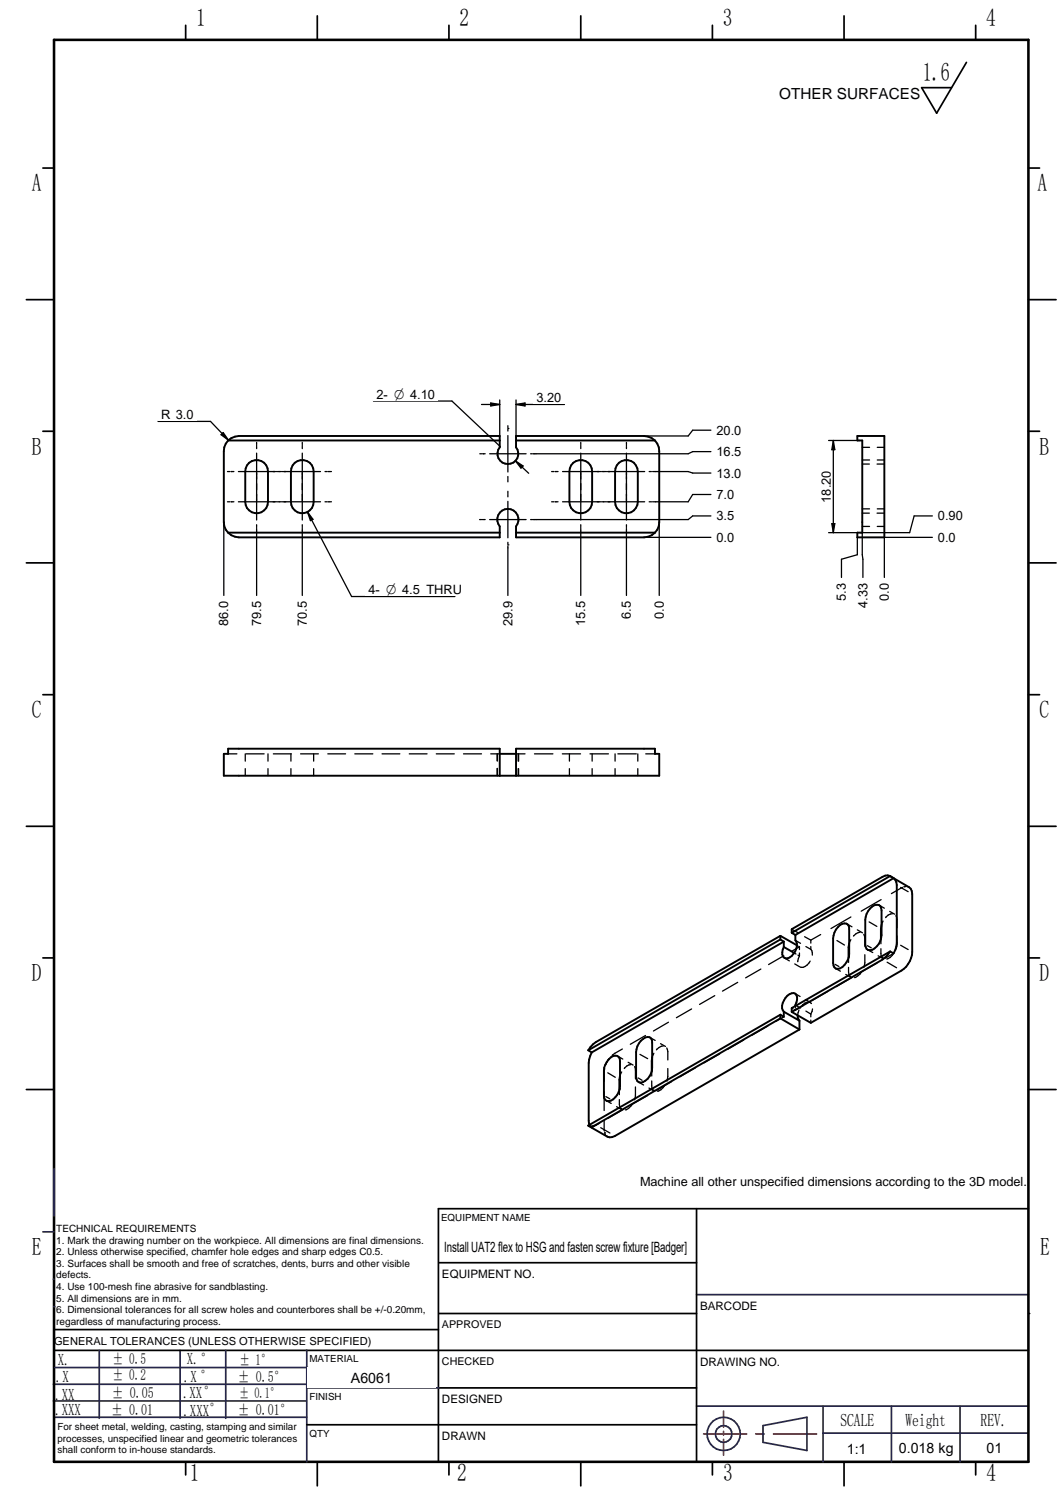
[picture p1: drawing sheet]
<svg xmlns="http://www.w3.org/2000/svg" width="210mm" height="297mm" viewBox="0 0 210 297" stroke-linecap="round" stroke-linejoin="round" font-family="sans-serif">
<g fill="none" stroke="#26264c" stroke-width=".34">
<path d="M8.5 243.3h2.2M10.5 252.6h.2M137.5 255.7h65.6M10.5 276.7h50M10.5 273.4h50M10.8 279.9h49.8M10.8 270.1h50M35.6 266.7v13.4M60.6 266.7v22M60.7 274.1h26M137.5 277.7h65.6M162.5 277.7v11"/>
<path d="M176 277.7v11M189.6 277.7v11M150.7 281.6l8.6-1.7v6.6l-8.6-1.6zM162.5 283h40.5"/>
</g>
<g fill="none" stroke="#000" stroke-width=".34">
<path d="M36.7 5v2.9M88.6 5v2.9M140.7 5v2.9M192.7 5v2.9M8.5 33.2h2.2M203.1 33.2h2.2M5.2 59.2h5.5M203.1 59.2h5.4M8.5 85.2h2.2M203.1 85.2h2.2M5.2 111.2h5.5M203.1 111.2h5.4"/>
<path d="M8.5 137.2h2.2M203.1 137.2h2.2M5.2 163.2h5.5M203.1 163.2h5.4M8.5 189.2h2.2M203.1 189.2h2.2M5.2 215.2h5.5M203.1 215.2h5.4M86.6 238.7v50M10.7 266.7h192.4M10.7 262.6h75.9M86.7 274.1h50.8"/>
<path d="M36.7 288.7v2.6M62.7 288.7v4.8M88.6 288.7v2.6M114.7 288.7v4.8M140.7 288.7v2.6M166.7 288.7v4.8M192.7 288.7v2.6"/>
</g>
<path d="M10.7 7.9h192.4v280.8h-192.4z" fill="none" stroke="#000" stroke-width=".51"/>
<path d="M142.9 278.7v3.2M138.9 283.2h8.5M142.9 282.7v.7M142.9 284.3v3.1M149.2 283.2h1.7M152.7 283.2h8.5" fill="none" stroke="#f00" stroke-width=".34"/>
<circle cx="10.6" cy="258.1" r=".17" fill="#26264c"/>
<g fill="none" stroke="#26264c" stroke-width=".34">
<path d="M10.7 230.8v9.4M19.6 266.7v13.4M44.6 266.7v13.4M60.5 266.7h.1"/>
<circle cx="142.9" cy="283.2" r="3.3"/>
<circle cx="142.9" cy="283.2" r="1.63"/>
</g>
<path d="M190.8 12.3l-5.8 10.1-3-5.1h5.9M86.6 238.7h116.5M86.7 259.4h50.8M86.7 249.4h50.8M86.6 281.4h50.9" fill="none" stroke="#000" stroke-width=".34"/>
<circle cx="203.1" cy="259.4" r=".17" fill="#000"/>
<g fill="#fff">
<path d="M137.9 271.4h64.4v6.1h-64.4z"/>
<path d="M189.9 283.9h13v4h-13z"/>
<path d="M86.9 254.9h50.2v4h-50.2z"/>
<path d="M60.7 270h25.3v4h-25.3z"/>
<path d="M87 244.3h50v4h-50z"/>
<path d="M60.8 277.1h25.2v4h-25.2z"/>
<path d="M176.4 284.1h13v4h-13z"/>
<path d="M162.7 284.1h13v4h-13z"/>
<path d="M137.9 260.4h64.5v6h-64.5z"/>
</g>
<path d="M62.7 3.1v4.8M114.7 3.1v4.8M166.7 3.1v4.8M137.5 238.7v50M60.6 281.4h26" fill="none" stroke="#000" stroke-width=".34"/>
<path d="M101.6 283.2h25.3v4h-25.3z" fill="#fff"/>
<g fill="none" stroke="#000" stroke-width=".38">
<path d="M45 87l-.7 1.3-.1 .8v14l.1 .8 .3 .7 .4 .6M45 87h53.7M49.2 91.4a2.26 2.26 0 0 1 2.4-.3 2.26 2.26 0 0 1 1.3 2v6a2.24 2.24 0 0 1-2.2 2.3 2.24 2.24 0 0 1-2.3-2.3v-6l.4-1.2zM58.2 91.4a2.26 2.26 0 0 1 2.4-.3 2.26 2.26 0 0 1 1.3 2v6a2.24 2.24 0 0 1-2.2 2.3 2.24 2.24 0 0 1-2.3-2.3v-6l.4-1.2zM101.9 87h27.4M113.2 91.4a2.26 2.26 0 0 1 2.4-.3 2.26 2.26 0 0 1 1.3 2v6a2.24 2.24 0 0 1-2.2 2.3 2.24 2.24 0 0 1-2.3-2.3v-6l.4-1.2zM122.2 91.4a2.26 2.26 0 0 1 2.4-.3 2.26 2.26 0 0 1 1.3 2v6a2.24 2.24 0 0 1-2.2 2.3 2.24 2.24 0 0 1-2.2-2.3v-6l.3-1.2zM129.3 87l.8 1.3 .1 .8v14l-.1 .8-.3 .7-.5 .6M129.3 87l-.6-.5-1.5-.4h-25.3v2.2a2.04 2.04 0 0 1-.2 2.8 2.04 2.04 0 0 1-2.8 0 2.04 2.04 0 0 1-.2-2.8v-2.2h-51.5l-1.5 .4-.7 .5M169.3 86.1h5.3v20h-5.3v-.9h1v-18.2h-1zM45 105.2h53.7M101.9 105.2h27.4"/>
<path d="M129.3 105.2l-.6 .5-1.5 .4h-25.3v-2.1a2.11 2.11 0 0 0-.2-2.9 2.11 2.11 0 0 0-2.9 0 2.11 2.11 0 0 0-.1 2.9v2.1h-51.5l-1.5-.4-.7-.5M98.7 148.9h3.2M98.7 153.2v-5.3h-53.7v1h-.8v4.3h57.7M101.9 147.9h27.4v1h.9v4.3h-28.3zM171.8 179.5a1.46 1.46 0 0 1 2-.6l.3 .9v4.9a3.1 3.1 0 0 1-2.3 3 .91 .91 0 0 1-.9-1.1v-4.9a3.5 3.5 0 0 1 .9-2.2zM175.7 173l3.8 2.2 .3 .3 .2 .5 .1 12a4.6 4.6 0 0 1-2.1 3.7l-17.9 10.3-3.8-2.1M175.8 173l-19.5 11.2M175.8 173l-1-.1-.6 .3-17.9 10.3v.7M175.8 173l.6 .4M176.4 173.4l.4 .4 .3 1v11.4l-.3 1.4-.4 .7-.6-.4M176.4 173.4l-19.3 11.3M154.1 184.8v.7"/>
<path d="M154.1 185.5l-37.9 21.9M154.1 184.8l3.3 1.9M154.1 184.8l-36.5 21-1 1-.4 .6M154.1 185.5l.7 .5M154.8 199.8l3.1 1.8M154.8 186l-38 21.9M154.8 187l2 1.2M154.8 186v1M154.8 199.8v1l-.7-.4M156.3 184.2l.8 .5M157.1 184.7v1a2.53 2.53 0 0 1-1.9 3.6 1.43 1.43 0 0 1-.4-2.3M157.1 198.7v-.2a2.02 2.02 0 0 0 0-2.2 1.87 1.87 0 0 0-2.3 1.3 1.92 1.92 0 0 0 0 2.2"/>
<path d="M165.4 183.1a1.43 1.43 0 0 1 2-.5l.3 .9v4.9a3.2 3.2 0 0 1-2.3 2.9 .97 .97 0 0 1-.9-1.1v-4.9a3.5 3.5 0 0 1 .9-2.2zM167.7 186.3l-.1 2.8M174.1 182.6l-.2 2.9M175.8 187.9l-19.5 11.2v.8M175.8 187.9l-1 1.2-.6 .4-17.9 10.4M116.2 207.4l.6 .5M116.8 207.9l-.5 1.4-.1 .6v11.5l.2 .8M120.2 209.3a1.37 1.37 0 0 1 2-.5l.2 .3v.5v4.9a3.1 3.1 0 0 1-2.2 3 .91 .91 0 0 1-.9-1.1v-4.9a3.5 3.5 0 0 1 .9-2.2zM122.4 212.5l-.1 2.8M126.5 205.6a1.41 1.41 0 0 1 2.1-.5l.2 .9v4.8a3.1 3.1 0 0 1-2.3 3 .97 .97 0 0 1-.9-1.1v-4.9a3.5 3.5 0 0 1 .9-2.2zM128.8 208.8l-.1 2.8M154.1 200.4l-37.9 21.9 .4 .2 .5-.1 .5-.2 36.5-21.1"/>
<path d="M154.1 201.1l3.8 2.2M154.1 200.4v.7M157.5 200.5v.5l.4 .6M157.9 203.3l-36.5 21.1-.5 .2-1-.1-3.7-2.2M157.9 201.6v1.7"/>
</g>
<g fill="none" stroke="#000" stroke-width=".25">
<path d="M44.9 99.1h.5M44.9 93.1h.5M45.6 99.1h.1M45.6 93.1h.1M45.8 99.1h.4M45.8 93.1h.4M50.7 87.4v.4M50.7 88v.1M50.7 88.2v.4M50.7 89.5v13.2M54.4 99.1h-7.3M54.4 93.1h-7.3"/>
<path d="M54.5 99.1h.1M54.5 93.1h.1M54.8 99.1h.8M54.8 93.1h.8M55.8 99.1h.1M55.8 93.1h.1M59.7 87.4v.4M59.7 88v.1M59.7 88.2v.4M59.7 89.5v13.2M63.3 99.1h-7.3M63.3 93.1h-7.3"/>
<path d="M64.2 99.1h.4M64.2 93.1h.4M64.8 93.1h.1M64.8 99.1h.1M65 99.1h.4M65 93.1h.4M94.7 89.6h.4M95.3 89.6h.1M95.5 89.6h.3M96.7 89.6h7.2M100.3 97v.4M100.3 97.5v.1"/>
<path d="M100.3 97.7v.4M100.3 99v7.2M100.3 84.6h.1M100.3 84.1v.4M100.3 84.8v.3M100.3 86v7.2M100.3 94.1v.3M100.3 94.6v.1M100.3 94.8v.4M104.8 89.6h.3M105.3 89.6h.1M105.5 89.6h.3"/>
<path d="M108.9 93.1h.5M108.9 99.1h.5M109.6 93.1h.1M109.6 99.1h.1M109.8 93.1h.4M109.8 99.1h.4M111.1 99.1h7.3M114.7 87.4v.4M114.7 88v.1M114.7 88.2v.4M114.7 89.5v13.2M118.4 93.1h-7.3"/>
<path d="M118.5 99.1h.1M118.5 93.1h.1M118.8 93.1h.8M119.6 99.1h-.8M119.8 93.1h.1M119.8 99.1h.1M120 99.1h7.3M123.7 87.4v.4M123.7 88v.1M123.7 88.2v.4M123.7 89.5v13.2M127.3 93.1h-7.3"/>
<path d="M128.2 99.1h.4M128.2 93.1h.4M128.7 99.1h.1M128.7 93.1h.1M129 99.1h.5M129 93.1h.5M170.3 88.3h1.4M170.3 90.8h1.4M170.3 91.7h1.4M173.2 91.7h1.4M173.2 88.3h1.4M173.2 90.8h1.4"/>
<path d="M50.7 103.6v.4M50.7 104.2v.1M50.7 104.4v.5M59.7 103.6v.4M59.7 104.2v.1M59.7 104.4v.5M94.7 102.6h.4M95.2 102.6h.1M95.4 102.6h.4M96.7 102.6h7.2M100.3 107.6h.1M100.3 107.1v.4"/>
<path d="M100.3 107.8v.4M104.8 102.6h.4M105.3 102.6h.1M105.5 102.6h.4M114.7 103.6v.4M114.7 104.2v.1M114.7 104.4v.5M123.7 103.6v.4M123.7 104.2v.1M123.7 104.4v.5M127.2 106.1h13.2M170.3 104h1.4"/>
<path d="M170.3 100.5h1.4M170.3 101.3h1.4M173.2 101.3h1.4M173.2 104h1.4M173.2 100.5h1.4M45 148.9h1.8M48.4 148.9v1.4M48.4 151.8v1.4M48.6 148.9h3.6M52.9 148.9v1.4M52.9 151.8v1.4M54 148.9h3.5"/>
<path d="M57.4 148.9v1.4M57.4 151.8v1.4M59.4 148.9h3.5M61.9 148.9v1.4M61.9 151.8v1.4M64.7 148.9h3.5M70.1 148.9h3.5M75.4 148.9h3.6M80.8 148.9h3.5M86.1 148.9h3.6M91.5 148.9h3.6M96.9 148.9h1.8"/>
<path d="M98.2 148.9v1.4M98.2 151.8v1.4M101.9 148.9h1.8M102.3 148.9v1.4M102.3 151.8v1.4M102.4 148.9v1.4M102.4 151.8v1.4M105.5 148.9h3.7M111 148.9h3.6M112.4 148.9v1.4M112.4 151.8v1.4M116.5 148.9h3.6"/>
<path d="M116.9 148.9v1.4M116.9 151.8v1.4M121.5 148.9v1.4M121.5 151.8v1.4M122 148.9h3.6M125.9 148.9v1.4M125.9 151.8v1.4M127.5 148.9h1.8M173.6 178.8l1 .6M174 177.7l-3.9 2.3M177.8 175.3l1.5 .8M178.2 175.3l-2.2 1.2"/>
<path d="M178.9 175.1h-.4M179.2 175.1l.3 .1M136.6 199.3l-3 1.7M141.1 196.6l-3 1.8M145.7 194l-3 1.7M150.2 191.4l-3 1.7M154.8 188.8l-3 1.7M154.9 189.2l1 .6M156.3 199.1l.3 .1M156.3 183.5l1.3 .7M156.8 188.2l.4 .2M156.8 199.4l.3 .1"/>
<path d="M156.9 190.4l1 .6M157 196.2l1 .6M157.1 185.7l1 .6M157.1 198.5l1 .6M157.1 198.7v.3M157.1 199.3v.2M157.4 186.7l.1 .1M157.6 188.6l.3 .2M157.7 186.9l.2 .1M157.8 199.5l-.3 1M157.9 187l-1.6 .9M157.9 187v.5"/>
<path d="M157.9 188.2v.6M157.9 188.8l-.4 1.1M158.6 198.6l-1.5 .9M158.9 185l1.2 .7M159 197.4l1 .6M159.1 186.9l1 .6M159.1 199.7l1 .6M160 189.8a1.82 1.82 0 0 1-1.9 1.2M160.1 187.5l.2 .3 .1 .8M160.1 185.7v.6M160.1 186.9v.6M160.2 198.2a1.24 1.24 0 0 0-1.8 .3"/>
<path d="M160.4 199.3l-.3 1M162.1 184.6l-2 1.1M163.5 195.8l-3.2 1.9M164.9 190.5l.8 .4M165 191.3l.9 .5M165.3 185.8l1.5 .8M167 192.4l1 .6M167.2 182.5l1 .5M167.6 191.1v.9l.2 .8M167.6 189.1v1M167.8 192.8h.1M168 181.1l-3.9 2.3"/>
<path d="M168 185.6l-.3 .7M168.3 193l-3.2 1.9M169.3 183.6l1 .6M169.8 184.1a2 2 0 0 0-1.3 .8M170.1 191.9l-.7 .8-.7 .4M170.6 184.5l.2 .8v1.6M170.8 188.6v1.6l-.2 .9M171.3 186.8l.7 .4M171.3 187.6l1 .5M171.6 182.1l1.5 .9M173.2 190.2l-3.2 1.8M173.4 188.8l1 .6"/>
<path d="M173.9 187.4l.1 1.4 .2 .3M173.9 185.5v.9M174.2 189.1h.1M174.4 181.9l-.3 .7M175.2 190l1.8 1.1M175.7 180l1 .6M176.2 180.5a1.64 1.64 0 0 0-1.3 .7M176.4 188.3l-1.6 .9M176.5 188.3a2.06 2.06 0 0 1-1.4 1.1M176.9 180.8l.2 .8v1.6M177.1 184.9v1.6l-.1 .9M177.8 186.7l1.5 .8"/>
<path d="M119.3 215.6v3.7M119.4 211l-.1 2.6M119.6 216.6l.8 .4M119.7 217.4l1 .5M120 211.9l1.5 .9M120.3 209l-.7 1.3M121.8 218.6l1 .6M122 208.6l1 .6M122.3 217.2v.9l.3 .8M122.3 215.3v.9M122.6 218.9h.1M122.8 211.7l-.4 .8"/>
<path d="M122.9 207.2l-2 1.2M123.1 219.1l-3.1 1.8M124 209.8l1 .6M124.6 210.3a1.64 1.64 0 0 0-1.3 .7M124.9 218.1a2.42 2.42 0 0 1-1.4 1.1M125.3 210.7l.2 .7v1.6M125.5 214.7v1.6l-.2 .9M126 212.9l.8 .5M126.1 213.7l1 .6M126.4 208.2l1.5 .9M127.5 204.5l-3 1.7M127.9 216.4l-3.1 1.7"/>
<path d="M128.1 214.9l1.1 .6M128.3 204.9l1.1 .6M128.7 213.5v1.4l.2 .4M128.7 211.6v.9M128.9 215.3h.1M129.1 208l-.3 .8M130.4 206.1l1 .6M131 206.6a1.97 1.97 0 0 0-1.4 .7M131.2 214.4a2.14 2.14 0 0 1-1.4 1.1M131.7 207l.2 .7v1.6M131.9 211v1.6l-.2 .9M132 201.9l-3 1.7"/>
<path d="M132.6 213.6l-3.1 1.8M137.4 210.9l-3.2 1.8M142.1 208.2l-3.1 1.7M146.9 205.4l-3.2 1.8M151.6 202.6l-3.1 1.9M154.8 200.8l-1.6 .9M160.1 200.3v.5M160.1 201.5v.5M116.2 222.3l.1 .1M116.4 222.2l.1 .1M116.5 222.4l.2 .1M116.6 222.6l.2 .1"/>
<path d="M116.8 222.7h.1M118.4 221.8l-1.6 .9M118.6 222.7l1.8 1.1M119.3 221.3v2.1M119.4 223.7h.1M119.4 223.7l.1 .4M119.8 224.3l.1 .2"/>
</g>
<path d="M140.8 104.9h4.8v2.4h-4.8z" fill="#fff"/>
<path d="M105.9 102.6h30" fill="none" stroke="#000" stroke-width=".25"/>
<path d="M140.8 100.7h4.8v2.4h-4.8z" fill="#fff"/>
<path d="M129.5 99.1h6.4M140.4 101.9h-3.6l-.9 .7" fill="none" stroke="#000" stroke-width=".25"/>
<path d="M140.8 96.4h4.8v2.4h-4.8z" fill="#fff"/>
<path d="M129.5 93.1h6.4M140.4 97.7h-3.6l-.9 1.4" fill="none" stroke="#000" stroke-width=".25"/>
<path d="M140.8 92.2h6.2v2.5h-6.2z" fill="#fff"/>
<path d="M105.8 89.6h30.1M135.9 93.1l.9 .3h3.6" fill="none" stroke="#000" stroke-width=".25"/>
<path d="M140.8 88h6.2v2.4h-6.2z" fill="#fff"/>
<path d="M127.2 86.1h8.7M140.4 89.2h-3.6l-.9 .4" fill="none" stroke="#000" stroke-width=".25"/>
<path d="M140.8 83.7h6.2v2.5h-6.2z" fill="#fff"/>
<path d="M140.4 85h-3.6l-.9 1.1M130.2 103.1v14.5" fill="none" stroke="#000" stroke-width=".25"/>
<path d="M129 118.1h2.4v4.8h-2.4z" fill="#fff"/>
<path d="M123.7 104.9v12.7" fill="none" stroke="#000" stroke-width=".25"/>
<path d="M122.5 118.1h2.4v4.8h-2.4z" fill="#fff"/>
<path d="M114.7 104.9v12.7" fill="none" stroke="#000" stroke-width=".25"/>
<path d="M113.5 118.1h2.4v6.1h-2.4z" fill="#fff"/>
<path d="M100.3 108.2v9.4" fill="none" stroke="#000" stroke-width=".25"/>
<path d="M99.1 118.1h2.4v6.1h-2.4z" fill="#fff"/>
<path d="M44.2 103.1v14.5" fill="none" stroke="#000" stroke-width=".25"/>
<path d="M43 118.1h2.4v6.1h-2.4z" fill="#fff"/>
<path d="M50.7 104.9v12.7" fill="none" stroke="#000" stroke-width=".25"/>
<path d="M49.4 118.1h2.5v6.1h-2.5z" fill="#fff"/>
<path d="M59.7 104.9v12.7" fill="none" stroke="#000" stroke-width=".25"/>
<path d="M58.5 118.1h2.4v6.1h-2.4z" fill="#fff"/>
<path d="M73.7 79.2h15.5" fill="none" stroke="#000" stroke-width=".25"/>
<path d="M73.7 76.6h12.8v2.5h-12.8z" fill="#fff"/>
<path d="M89.2 79.2l9.6 9M98.7 79v7.1M101.9 79v7.6M102.6 79.9h8.9M101.8 91l1.5 1-.4 .5zM101.8 91l2.6 2.5" fill="none" stroke="#000" stroke-width=".25"/>
<path d="M101.8 91l1.5 1-.4 .5z" fill="#000"/>
<path d="M105.3 77.3h6.2v2.5h-6.2z" fill="#fff"/>
<path d="M95.1 79.9h3.6M96.9 79.6l1.8 .3-1.8 .3zM101.9 79.9l1.8-.3v.6zM101.9 79.9h.7M69.4 117.8h20.4" fill="none" stroke="#000" stroke-width=".25"/>
<path d="M96.9 79.6l1.8 .3-1.8 .3zM101.9 79.9l1.8-.3v.6z" fill="#000"/>
<path d="M72.1 115.2h17.7v2.4h-17.7z" fill="#fff"/>
<path d="M31.2 83.2h10.4M45.8 86.4l-.8 .6M60.7 101.1l1.1 1.5-.5 .2zM60.7 101.1l8.7 16.7" fill="none" stroke="#000" stroke-width=".25"/>
<path d="M60.7 101.1l1.1 1.5-.5 .2z" fill="#000"/>
<path d="M31.2 80.6h7.7v2.5h-7.7z" fill="#fff"/>
<path d="M41.6 83.2l3.5 3.8M44.1 85.4l1 1.6-1.5-1.1zM174.6 106.1h9.5" fill="none" stroke="#000" stroke-width=".25"/>
<path d="M44.1 85.4l1 1.6-1.5-1.1z" fill="#000"/>
<path d="M184.6 104.9h4.8v2.4h-4.8z" fill="#fff"/>
<path d="M169.8 105.2h9.8" fill="none" stroke="#000" stroke-width=".25"/>
<path d="M184.6 100.7h6.2v2.4h-6.2z" fill="#fff"/>
<path d="M163.6 87h6.2M163.6 105.2h5.7M184.1 101.9h-3.6l-.9 3.3" fill="none" stroke="#000" stroke-width=".25"/>
<path d="M162 92.3h2.4v7.6h-2.4z" fill="#fff"/>
<path d="M164.5 87v18.2M164.5 87l.3 1.8h-.5zM164.3 103.4h.5l-.3 1.8zM174.6 106.1v7.9" fill="none" stroke="#000" stroke-width=".25"/>
<path d="M164.5 87l.3 1.8h-.5zM164.3 103.4h.5l-.3 1.8z" fill="#000"/>
<path d="M173.4 114.5h2.4v4.8h-2.4z" fill="#fff"/>
<path d="M169.3 106.1v3.5" fill="none" stroke="#000" stroke-width=".25"/>
<path d="M164.9 114.5h2.5v4.8h-2.5z" fill="#fff"/>
<path d="M169.3 109.6l-3.1 .8v3.6M170.3 105.2v4.4" fill="none" stroke="#000" stroke-width=".25"/>
<path d="M169.2 114.5h2.4v6.2h-2.4z" fill="#fff"/>
<path d="M170.3 109.6l.1 .8v3.6" fill="none" stroke="#000" stroke-width=".25"/>
<text font-size="5.1" x="182.2" y="16">1.6</text>
<g font-size="4.9">
<text x="38.7" y="5.2">1</text>
<text x="90.8" y="5.2">2</text>
<text x="142.7" y="5.2">3</text>
<text x="194.7" y="5.2">4</text>
<text x="6.3" y="37.8">A</text>
<text x="204.9" y="37.8">A</text>
<text x="6.3" y="89.8">B</text>
<text x="205.2" y="89.8">B</text>
<text x="6.3" y="141.8">C</text>
<text x="205.2" y="141.8">C</text>
<text x="6.3" y="193.8">D</text>
<text x="205.2" y="193.8">D</text>
<text x="6.3" y="247.9">E</text>
<text x="205.4" y="247.9">E</text>
<text x="37.5" y="292.5">1</text>
<text x="90.3" y="292.5">2</text>
<text x="142.8" y="292.5">3</text>
<text x="194.8" y="292.5">4</text>
</g>
<g font-size="3.6">
<text x="165.9" y="281.6">SCALE</text>
<text x="178.8" y="281.6">Weight</text>
<text x="193.6" y="281.6">REV.</text>
</g>
<g font-size="3.3">
<text x="11.4" y="269.7">X.</text>
<text x="36.9" y="269.4">X.°</text>
<text x="11" y="272.9">.X</text>
<text x="36.3" y="273">.X °</text>
<text x="10.9" y="276.4">.XX</text>
<text x="10.9" y="279.5">.XXX</text>
<text x="36.2" y="276">.XX°</text>
<text x="36.2" y="279.7">.XXX°</text>
</g>
<g font-size="3">
<text x="153.9" y="19.6">OTHER SURFACES</text>
<text x="22.2" y="269.3">± 0.5</text>
<text x="47.3" y="269.5">± 1°</text>
<text x="22.2" y="272.5">± 0.2</text>
<text x="47" y="273">± 0.5°</text>
<text x="22" y="279.4">± 0.01</text>
<text x="22.1" y="276.2">± 0.05</text>
<text x="46.9" y="279.4">± 0.01°</text>
</g>
<text font-size="2.9" x="47.2" y="276.2">± 0.1°</text>
<g font-size="2.8">
<text x="87.7" y="247.4">Install UAT2 flex to HSG and fasten screw fixture [Badger]</text>
<text x="69.3" y="273">A6061</text>
<text x="167.2" y="287.1">1:1</text>
<text x="177.5" y="287.1">0.018 kg</text>
<text x="194.8" y="286.9">01</text>
</g>
<g font-size="2.5">
<text x="31.8" y="82.8">R 3.0</text>
<text x="74.3" y="78.7">2- O 4.10</text>
<text x="105.9" y="79.5">3.20</text>
<text x="141.5" y="85.9">20.0</text>
<text x="141.5" y="94.3">13.0</text>
<text x="141.5" y="90.1">16.5</text>
<text x="141.5" y="98.6">7.0</text>
<text x="164.1" y="99.3" transform="rotate(-90 164.1 99.3)">18.20</text>
<text x="141.5" y="107">0.0</text>
<text x="141.5" y="102.8">3.5</text>
<text x="185.2" y="107">0.0</text>
<text x="185.2" y="102.8">0.90</text>
<text x="72.8" y="117.3">4- O 4.5 THRU</text>
<text x="167" y="118.7" transform="rotate(-90 167 118.7)">5.3</text>
<text x="175.5" y="118.7" transform="rotate(-90 175.5 118.7)">0.0</text>
<text x="45.1" y="123.6" transform="rotate(-90 45.1 123.6)">86.0</text>
<text x="51.6" y="123.6" transform="rotate(-90 51.6 123.6)">79.5</text>
<text x="60.6" y="123.6" transform="rotate(-90 60.6 123.6)">70.5</text>
<text x="101.2" y="123.6" transform="rotate(-90 101.2 123.6)">29.9</text>
<text x="115.6" y="123.6" transform="rotate(-90 115.6 123.6)">15.5</text>
<text x="124.6" y="122.2" transform="rotate(-90 124.6 122.2)">6.5</text>
<text x="131.1" y="122.2" transform="rotate(-90 131.1 122.2)">0.0</text>
<text x="171.3" y="120.1" transform="rotate(-90 171.3 120.1)">4.33</text>
<text x="126.4" y="234.2">Machine all other unspecified dimensions according to the 3D model.</text>
</g>
<g font-size="2.3">
<text x="87.3" y="252.4">EQUIPMENT NO.</text>
<text x="138.2" y="258.7">BARCODE</text>
<text x="138.2" y="269.7">DRAWING NO.</text>
<text x="87.3" y="277.1">DESIGNED</text>
<text x="87.3" y="284.4">DRAWN</text>
</g>
<text font-size="2.2" x="10.7" y="265.6">GENERAL TOLERANCES (UNLESS OTHERWISE SPECIFIED)</text>
<g font-size="2.1">
<text x="87.3" y="262.3">APPROVED</text>
<text x="87.3" y="269.5">CHECKED</text>
</g>
<g font-size="2">
<text x="11.1" y="243.3">TECHNICAL REQUIREMENTS</text>
<text x="11.1" y="245.6">1. Mark the drawing number on the workpiece. All dimensions are final dimensions.</text>
<text x="11.1" y="247.9">2. Unless otherwise specified, chamfer hole edges and sharp edges C0.5.</text>
<text x="11.1" y="250.2">3. Surfaces shall be smooth and free of scratches, dents, burrs and other visible</text>
<text x="11.1" y="252.5">defects.</text>
<text x="11.1" y="254.8">4. Use 100-mesh fine abrasive for sandblasting.</text>
<text x="11.1" y="257.1">5. All dimensions are in mm.</text>
<text x="11.1" y="259.4">6. Dimensional tolerances for all screw holes and counterbores shall be +/-0.20mm,</text>
<text x="11.1" y="261.6">regardless of manufacturing process.</text>
</g>
<g font-size="1.9">
<text x="87.1" y="241.1">EQUIPMENT NAME</text>
<text x="61.1" y="269">MATERIAL</text>
<text x="61.1" y="276.4">FINISH</text>
<text x="11.4" y="282.5">For sheet metal, welding, casting, stamping and similar</text>
<text x="11.4" y="284.7">processes, unspecified linear and geometric tolerances</text>
<text x="11.4" y="287">shall conform to in-house standards.</text>
<text x="61.1" y="283.7">QTY</text>
</g>
</svg>
